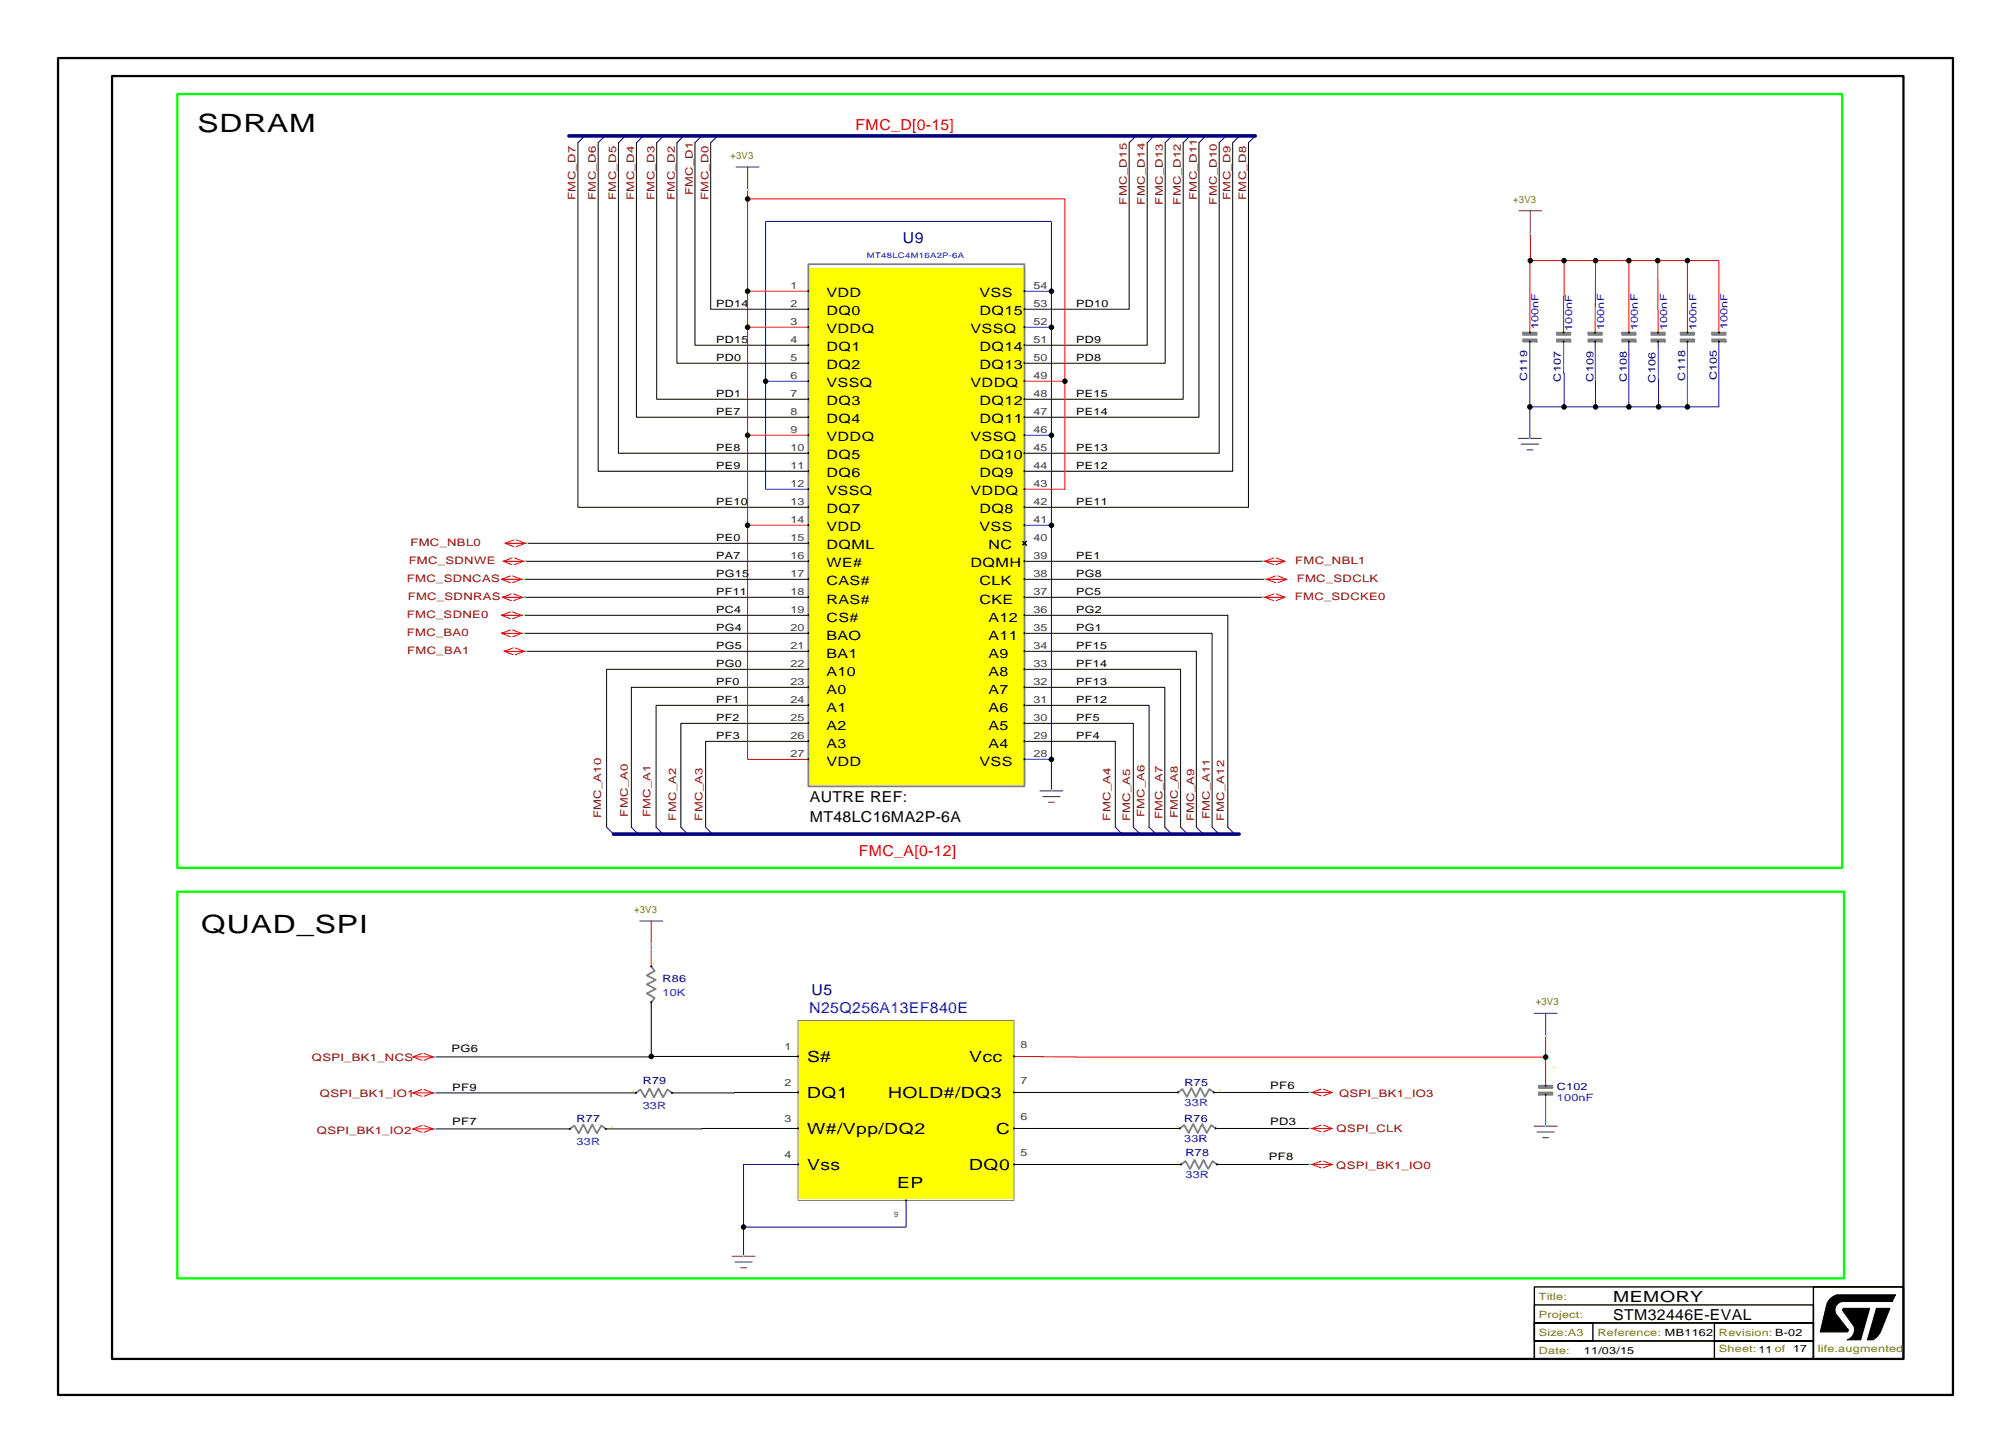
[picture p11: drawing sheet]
<svg xmlns="http://www.w3.org/2000/svg" width="447mm" height="323mm" viewBox="0 0 447 323" stroke-linecap="round" stroke-linejoin="round" font-family="sans-serif">
<path d="M126.4 30.2h152.5M136.3 185.3h139" fill="none" stroke="#000080" stroke-width=".8"/>
<g fill="none" stroke="#000080" stroke-width=".22">
<path d="M129.9 30.2l-1.5 1.5M134.4 30.2l-1.5 1.5M138.9 30.2l-1.5 1.5M142.9 30.2l-1.5 1.5M147.4 30.2l-1.5 1.5M151.9 30.2l-1.5 1.5M155.9 30.2l-1.5 1.5M159.4 30.2l-1.5 1.5M252.4 30.2l-1.5 1.5M256.4 30.2l-1.5 1.5M260.4 30.2l-1.5 1.5M264.4 30.2l-1.5 1.5"/>
<path d="M267.9 30.2l-1.5 1.5M272.4 30.2l-1.5 1.5M275.4 30.2l-1.5 1.5M278.9 30.2l-1.5 1.5M134.8 183.8l1.5 1.5M140.3 183.8l1.5 1.5M145.8 183.8l1.5 1.5M151.3 183.8l1.5 1.5M156.8 183.8l1.5 1.5M247.8 183.8l1.5 1.5M251.8 183.8l1.5 1.5M255.3 183.8l1.5 1.5"/>
<path d="M258.8 183.8l1.5 1.5M262.3 183.8l1.5 1.5M265.8 183.8l1.5 1.5M269.3 183.8l1.5 1.5M272.8 183.8l1.5 1.5"/>
</g>
<g fill="none" stroke="#000" stroke-width=".22">
<path d="M128.4 31.7v81h51.2M132.9 31.7v73h46.7M137.4 31.7v69h42.2M141.4 31.7v61h38.2M145.9 31.7v57h33.7M150.4 31.7v49h29.2M154.4 31.7v45h25.2M157.9 31.7v37h21.7M250.9 31.7v37h-23.3M254.9 31.7v45h-27.3M258.9 31.7v49h-31.3M262.9 31.7v57h-35.3"/>
<path d="M266.4 31.7v61h-38.8M270.9 31.7v69h-43.3M273.9 31.7v73h-46.3M277.4 31.7v81h-49.8M116.4 136.7h63.2M116.4 128.7h63.2M116.6 132.7h63M116.8 124.7h62.8M117.2 120.7h62.4M227.1 120.2l.5 .5 .4-.5-.4 .5 .4 .4-.4-.4-.5 .4 .5-.4zM227.6 136.7h45.2v47.1M227.6 132.7h52.9"/>
<path d="M227.6 124.7h52.9M227.6 128.7h53.3M116.4 140.7h63.2M117 144.7h62.6M179.6 156.7h-33.8v27.1M179.6 148.7h-44.8v35.1M179.6 152.7h-39.3v31.1M227.6 152.7h31.2v31.1M227.6 144.7h38.2v39.1M227.6 156.7h27.7v27.1M227.6 140.7h41.7v43.1M227.6 148.7h34.7v35.1"/>
<path d="M179.6 164.7h-22.8v19.1M179.6 160.7h-28.3v23.1M227.6 164.7h20.2v19.1M227.6 160.7h24.2v23.1M144.7 234.7l-48 .1M144.7 222.7v12M144.7 234.7h32.6M96.7 250.8h29.9M96.7 242.8h44.6M177.3 242.7l-28 .1M177.3 250.7l-42.7 .1M225.3 250.7h36.8"/>
<path d="M225.3 242.7h36.4M225.3 258.7h37.1M269.7 242.7h21.3M270.1 250.7h20.9M270.4 258.7h20.6"/>
</g>
<g fill="none" stroke="#f00" stroke-width=".22">
<path d="M166.1 44.2h70.5v40.5M166.1 42.2v74.5M340 51.9l-.1 22M340 57.9h34.9M347.5 57.9l-.1 16M354.5 57.9l-.1 16M361.9 57.9v16M368.3 57.9l.1 16M374.9 57.9h7v16M374.9 57.9v16M166.1 64.7h13.5M166.1 72.7h13.5"/>
<path d="M166.1 96.7h13.5M227.6 84.7h9M236.6 84.7v24h-9M114.2 119.9l-2 .8h5M114.7 119.9l2 .8-2 .7M179.6 116.7h-13.5v52h13.5M111.4 136.7l2 .7M111.4 128.7l2 .7M111.6 132.7l2 .7M111.8 124.7l2 .7M112.2 120.7l2 .7M113.4 139.9l-2 .8h5"/>
<path d="M113.4 135.9l-2 .8h5M113.4 127.9l-2 .8h5M113.6 131.9l-2 .8h5M113.8 123.9l-2 .8h5M113.9 139.9l2 .8-2 .7M113.9 135.9l2 .8-2 .7M113.9 127.9l2 .8-2 .7M114.1 131.9l2 .8-2 .7M114.3 123.9l2 .8-2 .7M280.5 124.7h5l-2 .7M280.5 132.7h5l-2 .7M280.9 128.7h5l-2 .7"/>
<path d="M283 123.9l-2 .8 2 .7M283 131.9l-2 .8 2 .7M283.4 127.9l-2 .8 2 .7M283.5 123.9l2 .8M283.5 131.9l2 .8M283.9 127.9l2 .8M111.4 140.7l2 .7M112 144.7l2 .7M114 143.9l-2 .8h5M114.5 143.9l2 .8-2 .7M144.7 209.7v5M91.7 234.8l2 .7"/>
<path d="M93.7 234l-2 .8h5M94.2 234l2 .8-2 .7M225.3 234.7l16.5 .1h101.6M343.4 230.2v11M91.7 242.8l2 .7M93.7 242l-2 .8h5M93.7 250l-2 .8M94.2 250l2 .8-2 .7M94.2 242l2 .8-2 .7M96.7 250.8h-5l2 .7M291 250.7h5l-2 .7M291 258.7h5l-2 .7"/>
<path d="M293.5 241.9l-2 .8 2 .7M293.5 249.9l-2 .8 2 .7M293.5 257.9l-2 .8 2 .7M294 241.9l2 .8h-5M294 249.9l2 .8M294 257.9l2 .8M296 242.7l-2 .7"/>
</g>
<g fill="none" stroke="#00f" stroke-width=".22">
<path d="M227.6 72.7h6M227.6 64.7h6M233.6 64.7v-15.5h-63.5v35.5M233.6 64.7v111M339.9 75.9v21.5M347.4 75.9l.1 14.5M354.4 75.9l.1 14.5M361.9 75.9v14.5M368.4 75.9l.1 14.5M374.9 75.9v14.5M381.9 75.9v14.5h-7M170.1 84.7v24h9.5"/>
<path d="M170.1 84.7h9.5M227.6 96.7h6M339.9 90.4h35M227.6 116.7h6M227.6 168.7h6M177.3 258.7h-12.1v13.9M343.4 243.2v7M165.2 272.6v6.5M201.3 266.7v5.9h-36.1"/>
</g>
<path d="M39.4 20.9h369.9v171.9h-369.9zM39.4 198.1h370.3v85.9h-370.3z" fill="none" stroke="#0f0" stroke-width=".51"/>
<g fill="#ff0" stroke="#ff0" stroke-width=".38">
<path d="M177.6 227h47.4v39.2h-47.4z" fill-rule="evenodd"/>
<path d="M180.1 59.7h47.5v114.5h-47.5z" fill-rule="evenodd"/>
</g>
<g fill="#000" stroke="#000" stroke-width=".22">
<path d="M409.5 290.7l5.9-.1-2 7h-3a2.37 2.37 0 0 0 1.5-3l-2.5-3.5z" fill-rule="evenodd"/>
<path d="M416.9 290.6h3l-2 5-.5 1a2.34 2.34 0 0 1-2.5 1z" fill-rule="evenodd"/>
<path d="M406.8 288.4l1.3-.8h13l-.7 1.5h-11a1.88 1.88 0 0 0-1.5 2.8l2.5 3.2a.4 .4 0 0 1 .3 .4 .4 .4 0 0 1-.3 .4h-6l1.5-6.3z" fill-rule="evenodd"/>
<circle cx="166.1" cy="44.2" r=".5"/>
<circle cx="340" cy="57.9" r=".5"/>
<circle cx="347.5" cy="57.9" r=".5"/>
<circle cx="354.5" cy="57.9" r=".5"/>
<circle cx="361.9" cy="57.9" r=".5"/>
<circle cx="368.3" cy="57.9" r=".5"/>
<circle cx="374.9" cy="57.9" r=".5"/>
<circle cx="166.1" cy="64.7" r=".5"/>
<circle cx="166.1" cy="72.7" r=".5"/>
<circle cx="179.6" cy="64.7" r=".1"/>
<circle cx="179.6" cy="72.7" r=".1"/>
<circle cx="179.6" cy="76.7" r=".1"/>
<circle cx="179.6" cy="68.7" r=".1"/>
<circle cx="227.6" cy="64.7" r=".1"/>
<circle cx="227.6" cy="72.7" r=".1"/>
<circle cx="227.6" cy="76.7" r=".1"/>
<circle cx="227.6" cy="68.7" r=".1"/>
<circle cx="233.6" cy="72.7" r=".5"/>
<circle cx="233.6" cy="64.7" r=".5"/>
<circle cx="339.9" cy="73.9" r=".1"/>
<circle cx="339.9" cy="75.9" r=".1"/>
<circle cx="347.4" cy="73.9" r=".1"/>
<circle cx="347.4" cy="75.9" r=".1"/>
<circle cx="354.4" cy="73.9" r=".1"/>
<circle cx="354.4" cy="75.9" r=".1"/>
<circle cx="361.9" cy="73.9" r=".1"/>
<circle cx="361.9" cy="75.9" r=".1"/>
<circle cx="368.4" cy="75.9" r=".1"/>
<circle cx="368.4" cy="73.9" r=".1"/>
<circle cx="374.9" cy="73.9" r=".1"/>
<circle cx="374.9" cy="75.9" r=".1"/>
<circle cx="381.9" cy="75.9" r=".1"/>
<circle cx="381.9" cy="73.9" r=".1"/>
<circle cx="166.1" cy="96.7" r=".5"/>
<circle cx="170.1" cy="84.7" r=".5"/>
<circle cx="179.6" cy="92.7" r=".1"/>
<circle cx="179.6" cy="84.7" r=".1"/>
<circle cx="179.6" cy="80.7" r=".1"/>
<circle cx="179.6" cy="88.7" r=".1"/>
<circle cx="179.6" cy="96.7" r=".1"/>
<circle cx="227.6" cy="84.7" r=".1"/>
<circle cx="227.6" cy="80.7" r=".1"/>
<circle cx="227.6" cy="92.7" r=".1"/>
<circle cx="227.6" cy="96.7" r=".1"/>
<circle cx="227.6" cy="88.7" r=".1"/>
<circle cx="233.6" cy="96.7" r=".5"/>
<circle cx="236.6" cy="84.7" r=".5"/>
<circle cx="339.9" cy="90.4" r=".5"/>
<circle cx="347.5" cy="90.4" r=".5"/>
<circle cx="354.5" cy="90.4" r=".5"/>
<circle cx="361.9" cy="90.4" r=".5"/>
<circle cx="368.5" cy="90.4" r=".5"/>
<circle cx="374.9" cy="90.4" r=".5"/>
<circle cx="166.1" cy="116.7" r=".5"/>
<circle cx="179.6" cy="112.7" r=".1"/>
<circle cx="179.6" cy="116.7" r=".1"/>
<circle cx="179.6" cy="104.7" r=".1"/>
<circle cx="179.6" cy="108.7" r=".1"/>
<circle cx="179.6" cy="100.7" r=".1"/>
<circle cx="227.6" cy="104.7" r=".1"/>
<circle cx="227.6" cy="116.7" r=".1"/>
<circle cx="227.6" cy="112.7" r=".1"/>
<circle cx="227.6" cy="108.7" r=".1"/>
<circle cx="227.6" cy="100.7" r=".1"/>
<circle cx="233.6" cy="116.7" r=".5"/>
<circle cx="179.6" cy="136.7" r=".1"/>
<circle cx="179.6" cy="120.7" r=".1"/>
<circle cx="179.6" cy="124.7" r=".1"/>
<circle cx="179.6" cy="132.7" r=".1"/>
<circle cx="179.6" cy="128.7" r=".1"/>
<circle cx="227.6" cy="132.7" r=".1"/>
<circle cx="227.6" cy="136.7" r=".1"/>
<circle cx="227.6" cy="124.7" r=".1"/>
<circle cx="227.6" cy="128.7" r=".1"/>
<circle cx="179.6" cy="144.7" r=".1"/>
<circle cx="179.6" cy="148.7" r=".1"/>
<circle cx="179.6" cy="140.7" r=".1"/>
<circle cx="179.6" cy="156.7" r=".1"/>
<circle cx="179.6" cy="152.7" r=".1"/>
<circle cx="227.6" cy="144.7" r=".1"/>
<circle cx="227.6" cy="148.7" r=".1"/>
<circle cx="227.6" cy="156.7" r=".1"/>
<circle cx="227.6" cy="140.7" r=".1"/>
<circle cx="227.6" cy="152.7" r=".1"/>
<circle cx="179.6" cy="164.7" r=".1"/>
<circle cx="179.6" cy="168.7" r=".1"/>
<circle cx="179.6" cy="160.7" r=".1"/>
<circle cx="227.6" cy="168.7" r=".1"/>
<circle cx="227.6" cy="164.7" r=".1"/>
<circle cx="227.6" cy="160.7" r=".1"/>
<circle cx="233.6" cy="168.7" r=".5"/>
<circle cx="144.7" cy="214.7" r=".1"/>
<circle cx="144.7" cy="222.7" r=".1"/>
<circle cx="144.7" cy="234.7" r=".5"/>
<circle cx="177.3" cy="234.7" r=".1"/>
<circle cx="225.3" cy="234.7" r=".1"/>
<circle cx="343.4" cy="234.8" r=".5"/>
<circle cx="126.6" cy="250.8" r=".1"/>
<circle cx="134.6" cy="250.8" r=".1"/>
<circle cx="141.3" cy="242.8" r=".1"/>
<circle cx="149.3" cy="242.8" r=".1"/>
<circle cx="177.3" cy="258.7" r=".1"/>
<circle cx="177.3" cy="250.7" r=".1"/>
<circle cx="177.3" cy="242.7" r=".1"/>
<circle cx="225.3" cy="242.7" r=".1"/>
<circle cx="225.3" cy="258.7" r=".1"/>
<circle cx="225.3" cy="250.7" r=".1"/>
<circle cx="261.7" cy="242.7" r=".1"/>
<circle cx="262.1" cy="250.7" r=".1"/>
<circle cx="262.4" cy="258.7" r=".1"/>
<circle cx="269.7" cy="242.7" r=".1"/>
<circle cx="270.1" cy="250.7" r=".1"/>
<circle cx="270.4" cy="258.7" r=".1"/>
<circle cx="343.4" cy="243.2" r=".1"/>
<circle cx="343.4" cy="241.2" r=".1"/>
<circle cx="165.2" cy="272.6" r=".5"/>
<circle cx="201.3" cy="266.7" r=".1"/>
</g>
<path d="M340.9 297.9h62v4h-62zM340.9 293.9h62v4h-62zM340.9 293.9h13v4h-13zM340.9 289.9h62v4h-62zM340.9 285.9h82v16h-82zM380.9 293.9h22v4h-22zM380.9 297.9h22v4h-22zM402.9 285.9h20v16h-20z" fill="none" stroke="#000" stroke-width=".3"/>
<path d="M12.9 12.9h421v297h-421zM24.9 16.9h398v285h-398z" fill="none" stroke="#000" stroke-width=".5"/>
<g fill="#0ff" stroke="#0ff" stroke-width=".22">
<circle cx="117" cy="144.7" r=".1"/>
<circle cx="116.4" cy="140.7" r=".1"/>
<circle cx="116.4" cy="136.7" r=".1"/>
<circle cx="116.6" cy="132.7" r=".1"/>
<circle cx="116.4" cy="128.7" r=".1"/>
<circle cx="116.8" cy="124.7" r=".1"/>
<circle cx="117.2" cy="120.7" r=".1"/>
<circle cx="280.5" cy="124.7" r=".1"/>
<circle cx="280.5" cy="132.7" r=".1"/>
<circle cx="96.7" cy="250.8" r=".1"/>
<circle cx="96.7" cy="234.8" r=".1"/>
<circle cx="96.7" cy="242.8" r=".1"/>
<circle cx="291" cy="242.7" r=".1"/>
<circle cx="291" cy="250.7" r=".1"/>
<circle cx="291" cy="258.7" r=".1"/>
<circle cx="280.9" cy="128.7" r=".1"/>
<circle cx="166.1" cy="42.2" r=".1"/>
<circle cx="233.6" cy="175.7" r=".1"/>
<circle cx="340" cy="51.9" r=".1"/>
<circle cx="339.9" cy="97.4" r=".1"/>
<circle cx="343.4" cy="250.2" r=".1"/>
<circle cx="343.4" cy="230.2" r=".1"/>
<circle cx="144.7" cy="209.7" r=".1"/>
<circle cx="165.2" cy="279.1" r=".1"/>
</g>
<g fill="none" stroke="#800080" stroke-width=".25">
<path d="M163.6 37.1h5M166.1 37.1v5.1M337.5 46.8h5M340 46.8v5.1M337.4 97.4h5M338 98.7h3.8M339.3 99.9h1.2M231.1 175.7h5M231.7 177h3.8M233 178.2h1.2M142.2 204.6h5M144.7 204.6v5.1"/>
<path d="M340.9 225.1h5M343.4 225.1v5.1M340.9 250.2h5M341.5 251.5h3.8M342.8 252.7h1.2M162.7 279.1h5M163.3 280.4h3.8M164.6 281.6h1.2"/>
</g>
<g fill="#808080" stroke="#808080" stroke-width=".4">
<path d="M373.4 73.9h3v.5h-3z" fill-rule="evenodd"/>
<path d="M373.4 75.4h3v.5h-3z" fill-rule="evenodd"/>
<path d="M345.9 73.9h3v.5h-3z" fill-rule="evenodd"/>
<path d="M345.9 75.4h3v.5h-3z" fill-rule="evenodd"/>
<path d="M380.4 73.9h3v.5h-3z" fill-rule="evenodd"/>
<path d="M380.4 75.4h3v.5h-3z" fill-rule="evenodd"/>
<path d="M366.9 73.9h3v.5h-3z" fill-rule="evenodd"/>
<path d="M366.9 75.4h3v.5h-3z" fill-rule="evenodd"/>
<path d="M338.4 73.9h3v.5h-3z" fill-rule="evenodd"/>
<path d="M338.4 75.4h3v.5h-3z" fill-rule="evenodd"/>
<path d="M352.9 73.9h3v.5h-3z" fill-rule="evenodd"/>
<path d="M352.9 75.4h3v.5h-3z" fill-rule="evenodd"/>
<path d="M360.4 73.9h3v.5h-3z" fill-rule="evenodd"/>
<path d="M360.4 75.4h3v.5h-3z" fill-rule="evenodd"/>
<path d="M341.9 241.2h3v.5h-3z" fill-rule="evenodd"/>
<path d="M341.9 242.7h3v.5h-3z" fill-rule="evenodd"/>
</g>
<path d="M179.6 58.7h48v116h-48zM144.7 214.7l.7 1-1.7 1 2 1-2 1 2 1-2 1 1.7 1-.7 1M126.6 250.8l1-.8 1 1.8 1-2 1 2 1-2 1 2 1-1.8 1 .8M141.3 242.8l1-.8 1 1.8 1-2 1 2 1-2 1 2 1-1.8 1 .8M261.7 242.7l1-.8 1 1.8 1-2 1 2 1-2 1 2 1-1.8 1 .8M262.1 250.7l1-.8 1 1.8 1-2 1 2 1-2 1 2 1-1.8 1 .8M262.4 258.7l1-.8 1 1.8 1-2 1 2 1-2 1 2 1-1.8 1 .8" fill="none" stroke="#808080" stroke-width=".4"/>
<path d="M177.3 226.7h48v40h-48z" fill="none" stroke="#808080" stroke-width=".22"/>
<g font-size="5.6">
<text x="43.9" y="29.3">SDRAM</text>
<text x="44.7" y="207.2">QUAD_SPI</text>
</g>
<g font-size="3.4" fill="#f00">
<text x="190.1" y="29">FMC_D[0-15]</text>
<text x="190.8" y="190.1">FMC_A[0-12]</text>
</g>
<g font-size="3.4" fill="#000080">
<text x="200.6" y="54">U9</text>
<text x="180.3" y="221">U5</text>
</g>
<g font-size="3.4">
<text x="179.9" y="178.3">AUTRE REF:</text>
<text x="179.9" y="182.7">MT48LC16MA2P-6A</text>
<text x="179.3" y="235.9">S#</text>
<text x="215.3" y="235.9">Vcc</text>
<text x="179.3" y="243.9">DQ1</text>
<text x="197.3" y="243.9">HOLD#/DQ3</text>
<text x="179.3" y="251.9">W#/Vpp/DQ2</text>
<text x="221.3" y="251.9">C</text>
<text x="179.3" y="259.9">Vss</text>
<text x="199.3" y="263.9">EP</text>
<text x="215.3" y="259.9">DQ0</text>
<text x="358.4" y="289.1">MEMORY</text>
<text x="358.4" y="293.2">STM32446E-EVAL</text>
</g>
<text font-size="3.4" fill="#00f" x="179.8" y="225">N25Q256A13EF840E</text>
<g font-size="2.9">
<text x="183.6" y="70.1">DQ0</text>
<text x="183.6" y="66.1">VDD</text>
<text x="217.6" y="70.1">DQ15</text>
<text x="217.6" y="66.1">VSS</text>
<text x="183.6" y="74.1">VDDQ</text>
<text x="215.6" y="74.1">VSSQ</text>
<text x="183.6" y="78.1">DQ1</text>
<text x="183.6" y="82.1">DQ2</text>
<text x="217.6" y="82.1">DQ13</text>
<text x="217.6" y="78.1">DQ14</text>
<text x="183.6" y="86.1">VSSQ</text>
<text x="215.6" y="86.1">VDDQ</text>
<text x="183.6" y="90.1">DQ3</text>
<text x="183.6" y="94.1">DQ4</text>
<text x="217.6" y="94.1">DQ11</text>
<text x="217.6" y="90.1">DQ12</text>
<text x="183.6" y="98.1">VDDQ</text>
<text x="215.6" y="98.1">VSSQ</text>
<text x="183.6" y="106.1">DQ6</text>
<text x="183.6" y="102.1">DQ5</text>
<text x="217.6" y="102.1">DQ10</text>
<text x="217.6" y="106.1">DQ9</text>
<text x="183.6" y="110.1">VSSQ</text>
<text x="215.6" y="110.1">VDDQ</text>
<text x="183.6" y="118.1">VDD</text>
<text x="183.6" y="114.1">DQ7</text>
<text x="217.6" y="114.1">DQ8</text>
<text x="217.6" y="118.1">VSS</text>
<text x="183.6" y="122.1">DQML</text>
<text x="219.6" y="122.1">NC</text>
<text x="183.6" y="130.1">CAS#</text>
<text x="183.6" y="126.1">WE#</text>
<text x="215.6" y="126.1">DQMH</text>
<text x="217.6" y="130.1">CLK</text>
<text x="183.6" y="134.1">RAS#</text>
<text x="217.6" y="134.1">CKE</text>
<text x="183.6" y="138.1">CS#</text>
<text x="183.6" y="142.1">BAO</text>
<text x="219.6" y="138.1">A12</text>
<text x="219.6" y="142.1">A11</text>
<text x="183.6" y="146.1">BA1</text>
<text x="219.6" y="146.1">A9</text>
<text x="183.6" y="150.1">A10</text>
<text x="183.6" y="154.1">A0</text>
<text x="219.6" y="154.1">A7</text>
<text x="219.6" y="150.1">A8</text>
<text x="183.6" y="158.1">A1</text>
<text x="219.6" y="158.1">A6</text>
<text x="183.6" y="162.1">A2</text>
<text x="183.6" y="166.1">A3</text>
<text x="219.6" y="166.1">A4</text>
<text x="219.6" y="162.1">A5</text>
<text x="183.6" y="170.1">VDD</text>
<text x="217.6" y="170.1">VSS</text>
</g>
<g font-size="2.3" fill="#800000">
<text x="127.9" y="44.4" transform="rotate(-90 127.9 44.4)">FMC_D7</text>
<text x="132.4" y="44.4" transform="rotate(-90 132.4 44.4)">FMC_D6</text>
<text x="136.9" y="44.4" transform="rotate(-90 136.9 44.4)">FMC_D5</text>
<text x="140.9" y="44.4" transform="rotate(-90 140.9 44.4)">FMC_D4</text>
<text x="145.4" y="44.4" transform="rotate(-90 145.4 44.4)">FMC_D3</text>
<text x="149.9" y="44.4" transform="rotate(-90 149.9 44.4)">FMC_D2</text>
<text x="153.9" y="43.4" transform="rotate(-90 153.9 43.4)">FMC_D1</text>
<text x="157.4" y="44.4" transform="rotate(-90 157.4 44.4)">FMC_D0</text>
<text x="250.4" y="45.4" transform="rotate(-90 250.4 45.4)">FMC_D15</text>
<text x="254.4" y="45.4" transform="rotate(-90 254.4 45.4)">FMC_D14</text>
<text x="258.4" y="45.4" transform="rotate(-90 258.4 45.4)">FMC_D13</text>
<text x="262.4" y="45.4" transform="rotate(-90 262.4 45.4)">FMC_D12</text>
<text x="265.9" y="44.4" transform="rotate(-90 265.9 44.4)">FMC_D11</text>
<text x="270.4" y="45.4" transform="rotate(-90 270.4 45.4)">FMC_D10</text>
<text x="273.4" y="44.4" transform="rotate(-90 273.4 44.4)">FMC_D9</text>
<text x="276.9" y="44.4" transform="rotate(-90 276.9 44.4)">FMC_D8</text>
<text x="90.8" y="125.2">FMC_SDNWE</text>
<text x="91.2" y="121.2">FMC_NBL0</text>
<text x="287.8" y="125.2">FMC_NBL1</text>
<text x="90.4" y="129.2">FMC_SDNCAS</text>
<text x="288.1" y="129.2">FMC_SDCLK</text>
<text x="90.4" y="137.2">FMC_SDNE0</text>
<text x="90.6" y="133.2">FMC_SDNRAS</text>
<text x="287.7" y="133.2">FMC_SDCKE0</text>
<text x="90.4" y="141.2">FMC_BA0</text>
<text x="90.5" y="145.2">FMC_BA1</text>
<text x="133.6" y="181.8" transform="rotate(-90 133.6 181.8)">FMC_A10</text>
<text x="139.5" y="181.4" transform="rotate(-90 139.5 181.4)">FMC_A0</text>
<text x="144.5" y="181.6" transform="rotate(-90 144.5 181.6)">FMC_A1</text>
<text x="150.2" y="182.3" transform="rotate(-90 150.2 182.3)">FMC_A2</text>
<text x="156.1" y="182.3" transform="rotate(-90 156.1 182.3)">FMC_A3</text>
<text x="246.7" y="182.3" transform="rotate(-90 246.7 182.3)">FMC_A4</text>
<text x="251.1" y="182.5" transform="rotate(-90 251.1 182.5)">FMC_A5</text>
<text x="254.3" y="181.6" transform="rotate(-90 254.3 181.6)">FMC_A6</text>
<text x="258.3" y="182" transform="rotate(-90 258.3 182)">FMC_A7</text>
<text x="261.7" y="181.8" transform="rotate(-90 261.7 181.8)">FMC_A8</text>
<text x="265.3" y="182.5" transform="rotate(-90 265.3 182.5)">FMC_A9</text>
<text x="268.8" y="182" transform="rotate(-90 268.8 182)">FMC_A11</text>
<text x="272" y="182.3" transform="rotate(-90 272 182.3)">FMC_A12</text>
<text x="69.3" y="235.6">QSPI_BK1_NCS</text>
<text x="71.1" y="243.7">QSPI_BK1_IO1</text>
<text x="297.5" y="243.7">QSPI_BK1_IO3</text>
<text x="70.4" y="251.8">QSPI_BK1_IO2</text>
<text x="297" y="251.5">QSPI_CLK</text>
<text x="296.9" y="259.6">QSPI_BK1_IO0</text>
</g>
<g font-size="2.3" fill="#ff0">
<text x="339.9" y="73.4">.</text>
<text x="347.4" y="73.4">.</text>
<text x="354.4" y="73.4">.</text>
<text x="361.9" y="73.4">.</text>
<text x="368.4" y="73.4">.</text>
<text x="374.9" y="73.4">.</text>
<text x="381.9" y="73.4">.</text>
<text x="144.7" y="214.2">.</text>
<text x="344.9" y="237.2">.</text>
<text x="140.8" y="242.8" transform="rotate(-90 140.8 242.8)">.</text>
<text x="271.2" y="242.7" transform="rotate(-90 271.2 242.7)">.</text>
<text x="136.1" y="250.8" transform="rotate(-90 136.1 250.8)">.</text>
<text x="261.6" y="250.7" transform="rotate(-90 261.6 250.7)">.</text>
<text x="261.9" y="258.7" transform="rotate(-90 261.9 258.7)">.</text>
</g>
<g font-size="2.3">
<text x="100.3" y="233.8">PG6</text>
<text x="100.5" y="242.3">PF9</text>
<text x="282.2" y="242">PF6</text>
<text x="100.5" y="250">PF7</text>
<text x="282.2" y="250">PD3</text>
<text x="281.9" y="257.8">PF8</text>
</g>
<g font-size="2.2" fill="#808000">
<text x="162.3" y="35.4">+3V3</text>
<text x="336.2" y="45.1">+3V3</text>
<text x="140.9" y="202.9">+3V3</text>
<text x="341.2" y="223.4">+3V3</text>
<text x="341.9" y="292.9">Project:</text>
<text x="341.9" y="288.9">Title:</text>
<text x="341.9" y="296.9">Size:A3</text>
<text x="354.9" y="296.9">Reference: MB1162</text>
<text x="381.9" y="296.9">Revision: B-02</text>
<text x="341.9" y="300.9">Date:</text>
<text x="381.9" y="300.4">Sheet: 11 of</text>
<text x="403.9" y="300.4">life.augmented</text>
</g>
<g font-size="2.2" fill="#404040">
<text x="175.6" y="64.2">1</text>
<text x="229.6" y="64.2">54</text>
<text x="175.6" y="68.2">2</text>
<text x="229.6" y="68.2">53</text>
<text x="175.6" y="72.2">3</text>
<text x="175.6" y="76.2">4</text>
<text x="229.6" y="76.2">51</text>
<text x="229.6" y="72.2">52</text>
<text x="175.6" y="80.2">5</text>
<text x="229.6" y="80.2">50</text>
<text x="175.6" y="84.2">6</text>
<text x="175.6" y="88.2">7</text>
<text x="229.6" y="88.2">48</text>
<text x="229.6" y="84.2">49</text>
<text x="175.6" y="92.2">8</text>
<text x="229.6" y="92.2">47</text>
<text x="175.6" y="96.2">9</text>
<text x="175.6" y="100.2">10</text>
<text x="229.6" y="100.2">45</text>
<text x="229.6" y="96.2">46</text>
<text x="175.6" y="104.2">11</text>
<text x="229.6" y="104.2">44</text>
<text x="175.6" y="108.2">12</text>
<text x="175.6" y="112.2">13</text>
<text x="229.6" y="112.2">42</text>
<text x="229.6" y="108.2">43</text>
<text x="175.6" y="116.2">14</text>
<text x="229.6" y="116.2">41</text>
<text x="175.6" y="120.2">15</text>
<text x="175.6" y="124.2">16</text>
<text x="229.6" y="124.2">39</text>
<text x="229.6" y="120.2">40</text>
<text x="175.6" y="128.2">17</text>
<text x="229.6" y="128.2">38</text>
<text x="175.6" y="132.2">18</text>
<text x="175.6" y="136.2">19</text>
<text x="229.6" y="136.2">36</text>
<text x="229.6" y="132.2">37</text>
<text x="175.6" y="140.2">20</text>
<text x="229.6" y="140.2">35</text>
<text x="175.6" y="144.2">21</text>
<text x="175.6" y="148.2">22</text>
<text x="229.6" y="148.2">33</text>
<text x="229.6" y="144.2">34</text>
<text x="175.6" y="152.2">23</text>
<text x="229.6" y="152.2">32</text>
<text x="175.6" y="156.2">24</text>
<text x="175.6" y="160.2">25</text>
<text x="229.6" y="160.2">30</text>
<text x="229.6" y="156.2">31</text>
<text x="175.6" y="164.2">26</text>
<text x="229.6" y="164.2">29</text>
<text x="175.6" y="168.2">27</text>
<text x="229.6" y="168.2">28</text>
<text x="174.3" y="233.2">1</text>
<text x="226.7" y="232.8">8</text>
<text x="174.3" y="241.2">2</text>
<text x="226.7" y="240.8">7</text>
<text x="174.3" y="249.2">3</text>
<text x="226.7" y="248.8">6</text>
<text x="174.3" y="257.2">4</text>
<text x="226.7" y="256.8">5</text>
</g>
<g font-size="2.2">
<text x="159.1" y="68.2">PD14</text>
<text x="239.1" y="68.2">PD10</text>
<text x="159.1" y="76.2">PD15</text>
<text x="239.1" y="76.2">PD9</text>
<text x="159.1" y="80.2">PD0</text>
<text x="239.1" y="80.2">PD8</text>
<text x="159.1" y="88.2">PD1</text>
<text x="239.1" y="88.2">PE15</text>
<text x="159.1" y="92.2">PE7</text>
<text x="239.1" y="92.2">PE14</text>
<text x="159.1" y="100.2">PE8</text>
<text x="239.1" y="100.2">PE13</text>
<text x="159.1" y="104.2">PE9</text>
<text x="239.1" y="104.2">PE12</text>
<text x="159.1" y="112.2">PE10</text>
<text x="239.1" y="112.2">PE11</text>
<text x="159.1" y="120.2">PE0</text>
<text x="159.1" y="124.2">PA7</text>
<text x="239.1" y="124.2">PE1</text>
<text x="159.1" y="128.2">PG15</text>
<text x="239.1" y="128.2">PG8</text>
<text x="159.1" y="136.2">PC4</text>
<text x="159.1" y="132.2">PF11</text>
<text x="239.1" y="136.2">PG2</text>
<text x="239.1" y="132.2">PC5</text>
<text x="159.1" y="140.2">PG4</text>
<text x="239.1" y="140.2">PG1</text>
<text x="159.1" y="144.2">PG5</text>
<text x="159.1" y="148.2">PG0</text>
<text x="239.1" y="148.2">PF14</text>
<text x="239.1" y="144.2">PF15</text>
<text x="159.1" y="152.2">PF0</text>
<text x="239.1" y="152.2">PF13</text>
<text x="159.1" y="160.2">PF2</text>
<text x="159.1" y="156.2">PF1</text>
<text x="239.1" y="156.2">PF12</text>
<text x="239.1" y="160.2">PF5</text>
<text x="159.1" y="164.2">PF3</text>
<text x="239.1" y="164.2">PF4</text>
<text x="351.9" y="300.9">11/03/15</text>
<text x="398.4" y="300.4">17</text>
</g>
<g font-size="2.2" fill="#00f">
<text x="341.8" y="73.2" transform="rotate(-90 341.8 73.2)">100nF</text>
<text x="349.3" y="73.5" transform="rotate(-90 349.3 73.5)">100nF</text>
<text x="356.4" y="73.4" transform="rotate(-90 356.4 73.4)">100nF</text>
<text x="363.9" y="73.4" transform="rotate(-90 363.9 73.4)">100nF</text>
<text x="370.4" y="73.4" transform="rotate(-90 370.4 73.4)">100nF</text>
<text x="376.9" y="73.4" transform="rotate(-90 376.9 73.4)">100nF</text>
<text x="383.8" y="73.2" transform="rotate(-90 383.8 73.2)">100nF</text>
<text x="147.2" y="221.2">10K</text>
<text x="263.2" y="245.7">33R</text>
<text x="345.9" y="244.7">100nF</text>
<text x="142.8" y="246.3">33R</text>
<text x="128.1" y="254.3">33R</text>
<text x="263.1" y="253.7">33R</text>
<text x="263.4" y="261.7">33R</text>
</g>
<g font-size="2.2" fill="#000080">
<text x="339.3" y="84.7" transform="rotate(-90 339.3 84.7)">C119</text>
<text x="346.8" y="84.8" transform="rotate(-90 346.8 84.8)">C107</text>
<text x="354" y="84.8" transform="rotate(-90 354 84.8)">C109</text>
<text x="361.4" y="84.8" transform="rotate(-90 361.4 84.8)">C108</text>
<text x="367.8" y="85" transform="rotate(-90 367.8 85)">C106</text>
<text x="374.4" y="84.6" transform="rotate(-90 374.4 84.6)">C118</text>
<text x="381.4" y="84.5" transform="rotate(-90 381.4 84.5)">C105</text>
<text x="147.2" y="218.2">R86</text>
<text x="142.8" y="240.8">R79</text>
<text x="263.2" y="241.2">R75</text>
<text x="345.9" y="242.2">C102</text>
<text x="128.1" y="249.3">R77</text>
<text x="263.1" y="249.2">R76</text>
<text x="263.4" y="256.7">R78</text>
</g>
<text font-size="1.7" fill="#00f" x="192.6" y="57.3">MT48LC4M16A2P-6A</text>
<text font-size="1.7" fill="#404040" x="198.6" y="270.3">9</text>
</svg>
